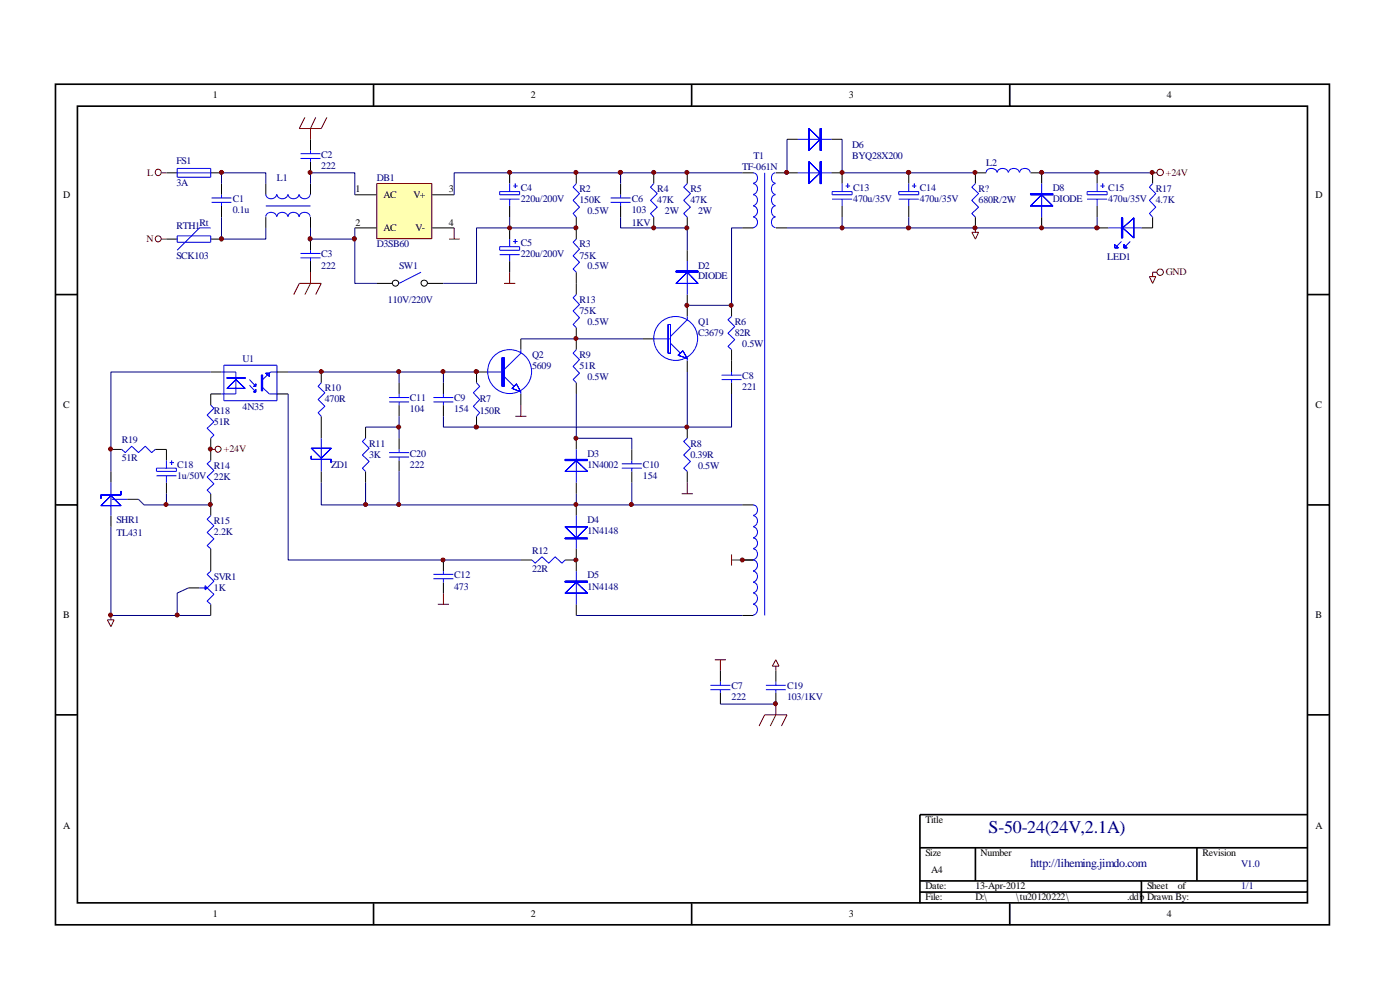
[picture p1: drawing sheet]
<svg xmlns="http://www.w3.org/2000/svg" width="297mm" height="210mm" viewBox="0 0 297 210" stroke-linecap="round" stroke-linejoin="round" font-family="sans-serif">
<g fill="none" stroke="#000" stroke-width=".35">
<path d="M11.8 17.9h270.2v178.3h-270.2zM79.2 17.9v4.6M146.7 17.9v4.6M214.2 17.9v4.6M16.4 22.5h261v169h-261zM11.8 62.5h4.6M277.5 62.5h4.6M11.8 107.1h4.6M277.5 107.1h4.6M11.8 151.6h4.6M277.5 151.6h4.6M195.2 179.8h82.3"/>
<path d="M206.9 179.8v7.1M253.9 179.8v7.1M277.5 172.8h-82.3v18.8M79.2 191.6v4.7M146.7 191.6v4.7M195.2 186.9h82.3M195.2 189.2h82.3M214.2 191.6v4.7M242.1 186.9v4.7"/>
</g>
<g fill="none" stroke="#000" stroke-width=".21">
<path d="M35.3 36.7h2.3M44.7 36.7h2.3M47 38.9v2.4M56.4 38.9v2.4M65.9 38.9v2.4M138.7 36.7v2.2M145.8 36.7v2.2M35.3 50.7h2.3M44.7 50.7h2.3M47 43.7v2.4M56.4 46.1v2.2M65.9 46.1v2.2"/>
<path d="M122.3 48.3v2.4M122.3 57.7v4.8M138.7 46.1v2.2M145.8 46.1v2.2M103.5 78.9h-2.4v2.3M110.5 71.9v2.3M122.3 69.5v4.7M101.1 88.3v2.3M110.5 83.6v2.3M122.3 81.2v2.4"/>
</g>
<g fill="none" stroke="#00f" stroke-width=".21">
<path d="M37.6 35.7h7.1v1.9h-7.1zM37.6 36.7h7.1M138.7 38.9l-.7 .8 1.4 1.4-1.4 1.4 1.4 1.4-1.4 1.4 .7 .8M145.8 38.9l-.8 .8 1.5 1.4-1.5 1.4 1.5 1.4-1.5 1.4 .8 .8M37.6 50h7.1v1.4h-7.1zM44.7 48.3h-2.4l-4.7 4.8M44.9 42h4.2M44.9 42.9h4.2M47 41.3v.7M47 42.9v.8M56.4 46a1.17 1.17 0 0 1 1.1-1 1.17 1.17 0 0 1 1.2 1M56.4 41.2a1.17 1.17 0 0 0 1.1 1 1.17 1.17 0 0 0 1.2-1"/>
<path d="M56.4 43.7h9.5M58.8 46a1.17 1.17 0 0 1 1.1-1 1.17 1.17 0 0 1 1.1 1M58.8 41.2a1.17 1.17 0 0 0 1.1 1 1.17 1.17 0 0 0 1.1-1M61.1 46a1.17 1.17 0 0 1 1.2-1 1.17 1.17 0 0 1 1.1 1M61.1 41.2a1.17 1.17 0 0 0 1.2 1 1.17 1.17 0 0 0 1.1-1M63.5 46a1.17 1.17 0 0 1 1.1-1 1.17 1.17 0 0 1 1.2 1M63.5 41.2a1.17 1.17 0 0 0 1.1 1 1.17 1.17 0 0 0 1.2-1M122.3 50.7l-.7 .7 1.3 1.4-1.3 1.5 1.3 1.3-1.3 1.5 .7 .6M103.5 78.9h3.4M106.9 79.8l2.2 2.2M110.5 74.2v.7l-3.6 3.5M122.3 74.2l-.7 .7 1.3 1.4-1.3 1.4 1.3 1.5-1.3 1.3 .7 .7"/>
<path d="M122.3 62.5l-.7 .7 1.3 1.4-1.3 1.4 1.3 1.4-1.3 1.4 .7 .7M101.1 81.2l.7 .8-1.4 1.3 1.4 1.5-1.4 1.4 1.4 1.3-.7 .8M110.5 83.1v.5"/>
<circle cx="108.1" cy="78.8" r="4.7"/>
</g>
<path d="M106.5 75.9v6.1h.4v-6.1zM106.5 75.9v6.1h.4v-6.1z" fill="#00f" stroke="#00f" stroke-width=".21"/>
<path d="M109.6 81.4l-1 1 1.9 .7zM109.6 81.4l-1 1 1.9 .7z" fill-rule="evenodd" fill="#00f" stroke="#00f" stroke-width=".21"/>
<path d="M80 39h11.5v11.5h-11.5z" fill="#ffffb0"/>
<g fill="none" stroke="#800000" stroke-width=".21">
<path d="M34.3 36.7h1M64.7 24.9l-1.2 2.4h4.7l1.1-2.4M67 24.9l-1.1 2.4v2.2M79.9 38.9h11.7v11.7h-11.7zM244.5 36.7h.9M34.3 50.7h1M65.9 57.7v2.4l-1.2 2.4M95.2 50.7h2.3M96.4 48.3v2.4M108.1 57.7v2.4M206.2 49.3h1.4l-.7 1.4zM206.9 48.3v1"/>
<path d="M243.8 58.7h1.4l-.7 1.4zM245.4 57.7h-.9v1M62.3 62.5l1.2-2.4h4.7l-1.2 2.4M106.9 60.1h2.4M44.7 95.3h.9M109.3 88.3h2.4M110.5 85.9v2.4M144.6 104.7h2.4M145.8 102.4v2.3M155.2 117.6v2.4M155.2 118.8h2.3M22.8 131.5h1.4l-.7 1.4z"/>
<path d="M23.5 130.6v.9M92.9 128.2h2.3M94.1 125.8v2.4M151.6 140h2.4M152.8 140v2.2M164.6 140l.7 1.3h-1.5zM161 154l1.2-2.4h4.8l-1.2 2.4M164.6 141.3v.9M164.6 149.4v2.2l-1.2 2.4"/>
<circle cx="33.5" cy="36.6" r=".66"/>
<circle cx="246.1" cy="36.6" r=".68"/>
<circle cx="33.6" cy="50.7" r=".64"/>
<circle cx="246.1" cy="57.7" r=".68"/>
<circle cx="46.3" cy="95.3" r=".64"/>
</g>
<g fill="none" stroke="#000" stroke-width=".21">
<path d="M65.9 29.5v2.4M65.9 34.3v2.4M108.1 36.7v2.2M122.3 36.7v2.2M131.7 38.9v2.4M157.5 36.7h2.4M164.6 36.7h4.6M167 29.5h2.2M176.4 36.7h2.2v2.2M176.4 29.5h2.2M192.8 36.7v2.2M209.2 36.7h-2.3v2.2"/>
<path d="M218.6 36.7h2.4v2.2M232.7 36.7v2.2M244.5 36.7v2.2M65.9 50.7v2.4M65.9 55.4v2.3M75.3 41.3h4.6M75.3 48.3h4.6M91.7 41.3h4.7M91.7 48.3h4.7M108.1 43.7v2.4M108.1 48.3v2.4M108.1 55.4v2.3"/>
<path d="M122.3 46.1v2.2M131.7 43.7v2.4M145.8 53.1v2.3M157.5 48.3h2.4M164.6 48.3h2.4M178.6 43.7v2.4M192.8 43.7v2.4M206.9 46.1v2.2M221 46.1v2.2M232.7 48.3h2.4M232.7 43.7v2.4M244.5 46.1v2.2h-2.4"/>
<path d="M44.7 78.9h2.3M58.8 78.9h2.3M68.2 78.9v2.3M79.9 60.1h3.3M90.8 60.1h3.3M136.4 71.9h2.3M145.8 62.5v4.6M145.8 76.5v2.4M155.2 64.8v2.3M155.2 74.2v4.7M23.5 95.3h2.3M23.5 100v2.4"/>
<path d="M32.9 95.3h2.4v2.4M44.7 93v4.7M47 83.6h-2.3v2.3M58.8 83.6h2.3M68.2 88.3v4.7M68.2 100v2.4M77.6 90.6v2.4M77.6 100v2.4M84.7 81.2v2.4M84.7 85.9v2.4M84.7 93v2.3M84.7 97.7v2.3"/>
<path d="M94.1 81.2v2.4M94.1 85.9v2.4M122.3 93v2.3M134 95.3v2.4M134 100v2.4M145.8 90.6v2.4M145.8 100v2.4M155.2 81.2v2.4M23.5 109.4v2.4M27 105.9h2.4M35.3 102.4v2.3M44.7 104.7v4.7"/>
<path d="M44.7 116.4v4.8M94.1 118.8v2.4M110.5 118.8h2.4M119.9 118.8h2.4M122.3 102.4v2.3M122.3 107.1v2.3M122.3 116.4v4.8M157.5 107.1h2.4M157.5 118.8h2.4M40 124.7h2.3M44.7 128.2v2.4M94.1 123.5v2.3"/>
<path d="M122.3 128.2v2.4M157.5 130.6h2.4M152.8 142.2v2.4M152.8 147v2.4M164.6 142.2v2.4M164.6 147v2.4"/>
<circle cx="83.9" cy="60.1" r=".66"/>
<circle cx="90" cy="60.1" r=".66"/>
</g>
<g fill="none" stroke="#00f" stroke-width=".21">
<path d="M63.8 32.6h4.2M63.8 33.6h4.2M65.9 31.9v.7M65.9 33.6v.7M108.1 38.9v1.7M108.9 39.5h.9M109.3 38.9v1M122.3 38.9l-.7 .8 1.3 1.4-1.3 1.4 1.3 1.4-1.3 1.4 .7 .8M159.8 38.9a1.17 1.17 0 0 1 .9 1.2 1.17 1.17 0 0 1-.9 1.1M159.8 36.7a1.11 1.11 0 0 1 .9 1.1 1.11 1.11 0 0 1-.9 1.1M162.2 36.7v93.9M164.5 38.9a1.19 1.19 0 0 0-.8 1.2 1.19 1.19 0 0 0 .8 1.1"/>
<path d="M164.5 36.7a1.14 1.14 0 0 0-.8 1.1 1.14 1.14 0 0 0 .8 1.1M169.2 36.7h7.2M169.2 29.5h7.2M178.6 38.9v1.7M179.4 39.5h.9M179.8 38.9v1M192.8 38.9v1.7M193.5 39.5h.9M194 38.9v1M206.9 38.9l-.7 .8 1.4 1.4-1.4 1.4 1.4 1.4-1.4 1.4 .7 .8M209.2 36.6a1.19 1.19 0 0 1 1.2-.9 1.19 1.19 0 0 1 1.1 .9M211.6 36.6a1.19 1.19 0 0 1 1.1-.9 1.19 1.19 0 0 1 1.2 .9"/>
<path d="M214 36.6a1.19 1.19 0 0 1 1.1-.9 1.19 1.19 0 0 1 1.1 .9M216.3 36.6a1.14 1.14 0 0 1 1.1-.9 1.14 1.14 0 0 1 1.1 .9M221 38.9v7.2M232.7 38.9v1.7M233.4 39.5h1M233.9 38.9v1M244.5 38.9l-.7 .8 1.4 1.4-1.4 1.4 1.4 1.4-1.4 1.4 .7 .8M63.8 53.8h4.2M63.8 54.7h4.2M65.9 53.1v.7M65.9 54.7v.7M89.3 57.7l-4.6 2.4"/>
<path d="M106 40.6h4.2v.7h-4.2zM106 52.3h4.2v.8h-4.2zM106 42.2h4.2M106 54h4.2M108.1 42.2v1.5M108.1 50.7v1.6M108.1 54v1.4M108.9 51.2h.9M109.3 50.7v.9M129.5 42h4.3M129.5 42.9h4.3M131.7 41.3v.7"/>
<path d="M131.7 42.9v.8M145.8 55.4v7.1M159.8 41.3a1.17 1.17 0 0 1 .9 1.2 1.17 1.17 0 0 1-.9 1.1M159.8 43.7a1.17 1.17 0 0 1 .9 1.1 1.17 1.17 0 0 1-.9 1.2M159.8 46.1a1.11 1.11 0 0 1 .9 1.1 1.11 1.11 0 0 1-.9 1.1M164.5 43.7a1.19 1.19 0 0 0-.8 1.1 1.19 1.19 0 0 0 .8 1.2M164.5 41.3a1.19 1.19 0 0 0-.8 1.2 1.19 1.19 0 0 0 .8 1.1M164.5 46.1a1.14 1.14 0 0 0-.8 1.1 1.14 1.14 0 0 0 .8 1.1M176.5 42.2h4.3M176.5 40.6h4.3v.7h-4.3zM178.6 42.2v1.5M190.7 42.2h4.2"/>
<path d="M190.7 40.6h4.2v.7h-4.2zM192.8 42.2v1.5M230.6 42.2h4.3M230.6 40.6h4.3v.7h-4.3zM232.7 42.2v1.5M235.1 48.3h7M237.9 51.2l-.9 1M239.8 51.2l-1 1M47 78.9h3v4.7h-3M47.5 77.5h11.3v7.5h-11.3zM58.8 78.9h-1.4l-1.7 1.6M138.7 71.9h3.5"/>
<path d="M142.2 72.8l2.2 2.1M145.8 67.1v.7l-3.6 3.6M145.8 76v.5M153.1 79.6h4.2M155.2 67.1l-.8 .7 1.5 1.5-1.5 1.4 1.5 1.4-1.5 1.4 .8 .7M155.2 78.9v.7M25.8 95.3l.8 .7 1.3-1.3 1.5 1.3 1.4-1.3 1.4 1.3 .7-.7M33.2 99.3h4.2v.7h-4.2zM35.3 97.7v1.6M36 98.1h.9M36.4 97.7v.9M44.7 97.7l-.8 .7 1.5 1.4-1.5 1.4 1.5 1.4-1.5 1.4 .8 .7"/>
<path d="M44.7 85.9l.7 .7-1.5 1.5 1.5 1.4-1.5 1.3 1.5 1.5-.7 .7M52.9 80.5l1.4 1.5M52.9 81.7l1.4 1.4M55.7 82.2l1.4 1.4h1.7M68.2 81.2l-.7 .8 1.4 1.3-1.4 1.5 1.4 1.4-1.4 1.3 .7 .8M68.2 93v7M77.6 93l-.7 .6 1.4 1.5-1.4 1.4 1.4 1.4-1.4 1.4 .7 .7M82.5 84.3h4.3M82.5 85.3h4.3M82.5 96h4.3M82.5 96.9h4.3M84.7 83.6v.7"/>
<path d="M84.7 85.3v.6M84.7 95.3v.7M84.7 96.9v.8M91.9 84.3h4.3M91.9 85.3h4.3M94.1 83.6v.7M94.1 85.3v.6M122.3 95.3v7.1M131.9 98.4h4.2M131.9 99.3h4.2M134 97.7v.7M134 99.3v.7"/>
<path d="M145.8 93l-.8 .6 1.5 1.5-1.5 1.4 1.5 1.4-1.5 1.4 .8 .7M153.1 80.5h4.2M155.2 80.5v.7M23.5 102.4v7M23.7 105.9h3.3M33.2 100.9h4.2M35.3 100.9v1.5M44.7 109.4l-.8 .8 1.5 1.3-1.5 1.4 1.5 1.4-1.5 1.4 .8 .7M112.9 118.8l.6 .7 1.5-1.4 1.4 1.4 1.4-1.4 1.4 1.4 .7-.7M122.3 109.4v7M159.8 109.4a1.17 1.17 0 0 1 .9 1.1 1.17 1.17 0 0 1-.9 1.2M159.8 111.8a1.17 1.17 0 0 1 .9 1.1 1.17 1.17 0 0 1-.9 1.1"/>
<path d="M159.8 114.1a1.11 1.11 0 0 1 .9 1.1 1.11 1.11 0 0 1-.9 1.1M159.8 107.1a1.11 1.11 0 0 1 .9 1.1 1.11 1.11 0 0 1-.9 1.1M159.8 116.4a1.17 1.17 0 0 1 .9 1.2 1.17 1.17 0 0 1-.9 1.1M159.8 118.8a1.17 1.17 0 0 1 .9 1.1 1.17 1.17 0 0 1-.9 1.2M42.3 124.7h1.6M43.5 124.2l.4 .5-.4 .4zM43.7 124.5v.4M44.7 121.2l-.8 .6 1.5 1.5-1.5 1.4 1.5 1.4-1.5 1.4 .8 .7M91.9 122.8h4.3M91.9 121.8h4.3M94.1 121.2v.6M94.1 122.8v.7"/>
<path d="M122.3 121.2v7M159.8 121.2a1.17 1.17 0 0 1 .9 1.1 1.17 1.17 0 0 1-.9 1.1M159.8 123.5a1.11 1.11 0 0 1 .9 1.1 1.11 1.11 0 0 1-.9 1.1M159.8 125.8a1.17 1.17 0 0 1 .9 1.2 1.17 1.17 0 0 1-.9 1.1M159.8 128.2a1.17 1.17 0 0 1 .9 1.1 1.17 1.17 0 0 1-.9 1.2M150.7 145.4h4.2M150.7 146.3h4.2M152.8 144.6v.8M152.8 146.3v.7M162.5 145.4h4.2M162.5 146.3h4.2M164.6 144.6v.8"/>
<path d="M164.6 146.3v.7"/>
<circle cx="143.3" cy="71.8" r="4.7"/>
</g>
<path d="M143.4 57.5v.2h4.7v-.2zM143.4 57.5v.2h4.7v-.2z" fill="#00f" stroke="#00f" stroke-width=".21"/>
<g fill="#00f" stroke="#00f" stroke-width=".21">
<path d="M143.4 60.1l2.4-2.4 2.3 2.4zM143.4 60.1l2.4-2.4 2.3 2.4z" fill-rule="evenodd"/>
<path d="M141.7 68.8v6.1h.5v-6.1zM141.7 68.8v6.1h.5v-6.1z" fill-rule="evenodd"/>
<path d="M143.8 75.4l2 .6-.9-1.6zM143.8 75.4l2 .6-.9-1.6z" fill-rule="evenodd"/>
<path d="M119.9 97.5v.2h4.7v-.2zM119.9 97.5v.2h4.7v-.2z" fill-rule="evenodd"/>
<path d="M119.9 100l2.4-2.3 2.3 2.3zM119.9 100l2.4-2.3 2.3 2.3z" fill-rule="evenodd"/>
<path d="M119.9 114.1v.2h4.7v-.2zM119.9 114.1v.2h4.7v-.2z" fill-rule="evenodd"/>
<path d="M119.9 111.8h4.7l-2.3 2.3zM119.9 111.8h4.7l-2.3 2.3z" fill-rule="evenodd"/>
<path d="M119.9 123.3v.2h4.7v-.2zM119.9 123.3v.2h4.7v-.2z" fill-rule="evenodd"/>
<path d="M119.9 125.8l2.4-2.3 2.3 2.3zM119.9 125.8l2.4-2.3 2.3 2.3z" fill-rule="evenodd"/>
<path d="M48.2 82.4h3.8l-2-1.9zM48.2 82.4h3.8l-2-1.9z" fill-rule="evenodd"/>
<path d="M48.2 80.1v.2h3.8v-.2zM48.2 80.1v.2h3.8v-.2z" fill-rule="evenodd"/>
<path d="M54.3 82.6v.5h-.5zM54.3 82.6v.5h-.5z" fill-rule="evenodd"/>
<path d="M54.3 81.4v.6h-.5zM54.3 81.4v.6h-.5z" fill-rule="evenodd"/>
<path d="M55.5 79.6v3.3h.2v-3.3zM55.5 79.6v3.3h.2v-3.3z" fill-rule="evenodd"/>
<path d="M56.4 79.2l.7 .6v-.6zM56.4 79.2l.7 .6v-.6z" fill-rule="evenodd"/>
<path d="M66 96.8v.7h4.3v.6v-.6h-4.3zM66 96.8v.7h4.3v.6v-.6h-4.3z" fill-rule="evenodd"/>
<path d="M66 95.1h4.3l-2.1 2.1zM66 95.1h4.3l-2.1 2.1z" fill-rule="evenodd"/>
<path d="M21.4 105v.7v-.7h4.3v-.8v.8zM21.4 105v.7v-.7h4.3v-.8v.8z" fill-rule="evenodd"/>
<path d="M23.5 105.2l-2.1 2.1h4.3zM23.5 105.2l-2.1 2.1h4.3z" fill-rule="evenodd"/>
<path d="M174 34.3v4.6h.2v-4.6zM174 34.3v4.6h.2v-4.6z" fill-rule="evenodd"/>
<path d="M171.6 34.3l2.4 2.4-2.4 2.2zM171.6 34.3l2.4 2.4-2.4 2.2z" fill-rule="evenodd"/>
<path d="M174 27.3v4.6h.2v-4.6zM174 27.3v4.6h.2v-4.6z" fill-rule="evenodd"/>
<path d="M171.6 27.3l2.4 2.2-2.4 2.4zM171.6 27.3l2.4 2.2-2.4 2.4z" fill-rule="evenodd"/>
<path d="M218.6 41.1v.2h4.8v-.2zM218.6 41.1v.2h4.8v-.2z" fill-rule="evenodd"/>
<path d="M218.6 43.7l2.4-2.4 2.4 2.4zM218.6 43.7l2.4-2.4 2.4 2.4z" fill-rule="evenodd"/>
<path d="M238.2 48.3l2.3-2.1v4.3zM238.2 48.3l2.3-2.1v4.3z" fill-rule="evenodd"/>
<path d="M237.9 46.2v4.3h.3v-4.3zM237.9 46.2v4.3h.3v-4.3z" fill-rule="evenodd"/>
<path d="M236.5 51.9l.7 .7h-.7zM236.5 51.9l.7 .7h-.7z" fill-rule="evenodd"/>
<path d="M238.4 51.9l.7 .7h-.7zM238.4 51.9l.7 .7h-.7z" fill-rule="evenodd"/>
</g>
<g fill="none" stroke="#000080" stroke-width=".21">
<path d="M47 38.9v-2.2h9.4v2.2M65.9 38.9v-2.2h9.4v4.6M131.7 36.7v2.2M157.5 36.7h-61.1v4.6M167 29.5v7.2M178.6 29.5v7.2h28.3M221 36.7h23.5M47 46.1v4.6h9.4v-2.4M65.9 48.3v2.4h9.4v-2.4M75.3 50.7v9.4h4.6M108.1 46.1v2.2h14.2M108.1 48.3h-7v11.8h-7"/>
<path d="M131.7 46.1v2.2h14.1v4.8M157.5 48.3h-2.3v16.5h-9.4M178.6 46.1v2.2M192.8 46.1v2.2M232.7 46.1v2.2h-65.7M44.7 78.9h-21.2v21.1M61.1 78.9h40M84.7 78.9v2.3M94.1 78.9v2.3M110.5 71.9h25.9M145.8 78.9v11.7M61.1 83.6v35.2h49.4"/>
<path d="M84.7 88.3v2.3h-7.1M84.7 90.6v2.4M84.7 100v7.1M122.3 83.6v9.4h11.7v2.3M155.2 83.6v7h-61.1v-2.3M23.5 111.8v18.8h21.2M29.4 105.9l1.2 1.2h14.1M35.3 104.7v2.4M68.2 102.4v4.7h54.1M77.6 102.4v4.7M122.3 104.7v2.4h11.7M134 102.4v4.7h23.5"/>
<path d="M40 124.7l-2.4 1.1v4.8M122.3 130.6h35.2M152.8 149.4h11.8"/>
</g>
<g fill="#800000" stroke="#800000" stroke-width=".21">
<circle cx="108.1" cy="36.6" r=".42"/>
<circle cx="122.2" cy="36.6" r=".42"/>
<circle cx="47" cy="50.7" r=".45"/>
<circle cx="47" cy="36.6" r=".42"/>
<circle cx="65.8" cy="36.6" r=".42"/>
<circle cx="65.8" cy="50.7" r=".45"/>
<circle cx="108.1" cy="48.3" r=".42"/>
<circle cx="75.2" cy="50.7" r=".45"/>
<circle cx="122.2" cy="48.3" r=".42"/>
<circle cx="145.7" cy="36.6" r=".42"/>
<circle cx="138.7" cy="36.6" r=".42"/>
<circle cx="138.7" cy="48.3" r=".42"/>
<circle cx="131.6" cy="36.6" r=".45"/>
<circle cx="145.7" cy="48.3" r=".42"/>
<circle cx="145.7" cy="64.8" r=".42"/>
<circle cx="155.1" cy="64.8" r=".42"/>
<circle cx="145.7" cy="90.6" r=".42"/>
<circle cx="101.1" cy="90.6" r=".45"/>
<circle cx="101.1" cy="78.8" r=".45"/>
<circle cx="122.2" cy="71.8" r=".42"/>
<circle cx="122.2" cy="93" r=".42"/>
<circle cx="122.2" cy="118.8" r=".42"/>
<circle cx="94" cy="78.8" r=".42"/>
<circle cx="68.2" cy="78.8" r=".42"/>
<circle cx="84.6" cy="78.8" r=".42"/>
<circle cx="122.2" cy="107" r=".42"/>
<circle cx="77.6" cy="107" r=".42"/>
<circle cx="84.6" cy="107" r=".42"/>
<circle cx="84.6" cy="90.6" r=".42"/>
<circle cx="23.5" cy="95.2" r=".42"/>
<circle cx="44.6" cy="107" r=".42"/>
<circle cx="35.2" cy="107" r=".42"/>
<circle cx="94" cy="118.8" r=".42"/>
<circle cx="166.9" cy="36.6" r=".42"/>
<circle cx="244.4" cy="36.6" r=".42"/>
<circle cx="221" cy="36.6" r=".42"/>
<circle cx="232.7" cy="36.6" r=".45"/>
<circle cx="232.7" cy="48.3" r=".45"/>
<circle cx="221" cy="48.3" r=".42"/>
<circle cx="206.8" cy="48.3" r=".42"/>
<circle cx="178.6" cy="36.6" r=".42"/>
<circle cx="206.8" cy="36.6" r=".42"/>
<circle cx="192.8" cy="36.6" r=".45"/>
<circle cx="178.6" cy="48.3" r=".42"/>
<circle cx="192.8" cy="48.3" r=".45"/>
<circle cx="37.6" cy="130.5" r=".42"/>
<circle cx="23.5" cy="130.5" r=".42"/>
<circle cx="44.6" cy="95.2" r=".42"/>
<circle cx="157.5" cy="118.8" r=".42"/>
<circle cx="133.9" cy="107" r=".42"/>
<circle cx="164.5" cy="149.3" r=".42"/>
</g>
<text font-size="3.8" fill="#000080" x="209.7" y="176.6">S-50-24(24V,2.1A)</text>
<text font-size="2.5" fill="#000080" x="218.6" y="183.9">http://liheming.jimdo.com</text>
<g font-size="2.1">
<text x="45.1" y="20.8">1</text>
<text x="112.6" y="20.8">2</text>
<text x="180.1" y="20.8">3</text>
<text x="247.6" y="20.8">4</text>
<text x="13.4" y="41.9">D</text>
<text x="75.4" y="40.7">1</text>
<text x="81.4" y="41.9">AC</text>
<text x="87.7" y="41.9">V+</text>
<text x="95.2" y="40.7">3</text>
<text x="279.1" y="41.9">D</text>
<text x="75.4" y="47.8">2</text>
<text x="95.2" y="47.8">4</text>
<text x="81.4" y="48.9">AC</text>
<text x="88.1" y="48.9">V-</text>
<text x="13.4" y="86.5">C</text>
<text x="279.1" y="86.5">C</text>
<text x="13.4" y="131.1">B</text>
<text x="279.1" y="131.1">B</text>
<text x="13.4" y="175.8">A</text>
<text x="196.3" y="174.6">Title</text>
<text x="279.1" y="175.8">A</text>
<text x="196.3" y="181.6">Size</text>
<text x="197.5" y="185.2">A4</text>
<text x="208" y="181.6">Number</text>
<text x="255.1" y="181.6">Revision</text>
<text x="196.3" y="188.6">Date:</text>
<text x="196.3" y="191">File:</text>
<text x="206.9" y="188.6">13-Apr-2012</text>
<text x="206.9" y="191">D:\</text>
<text x="215.6" y="191">\tu20120222\</text>
<text x="239.1" y="191">.ddb Drawn By:</text>
<text x="243.3" y="188.6">Sheet</text>
<text x="249.9" y="188.6">of</text>
<text x="45.1" y="194.6">1</text>
<text x="112.6" y="194.6">2</text>
<text x="180.1" y="194.6">3</text>
<text x="247.6" y="194.6">4</text>
</g>
<g font-size="2.1" fill="#000080">
<text x="37.4" y="34.9">FS1</text>
<text x="68.2" y="33.4">C2</text>
<text x="68.2" y="35.8">222</text>
<text x="159.9" y="33.7">T1</text>
<text x="180.8" y="31.3">D6</text>
<text x="180.8" y="33.7">BYQ28X200</text>
<text x="209.2" y="35.1">L2</text>
<text x="37.4" y="39.5">3A</text>
<text x="58.8" y="38.4">L1</text>
<text x="79.9" y="38.4">DB1</text>
<text x="110.5" y="40.6">C4</text>
<text x="122.9" y="40.7">R2</text>
<text x="139.4" y="40.7">R4</text>
<text x="146.5" y="40.7">R5</text>
<text x="157.5" y="36.1">TF-061N</text>
<text x="181" y="40.6">C13</text>
<text x="195.2" y="40.6">C14</text>
<text x="207.6" y="40.7">R?</text>
<text x="223.4" y="40.6">D8</text>
<text x="235.1" y="40.6">C15</text>
<text x="245.2" y="40.7">R17</text>
<text x="42.3" y="47.8">Rt</text>
<text x="49.4" y="42.8">C1</text>
<text x="49.4" y="45.2">0.1u</text>
<text x="110.5" y="42.8">220u/200V</text>
<text x="122.9" y="43.1">150K</text>
<text x="124.6" y="45.5">0.5W</text>
<text x="134" y="42.8">C6</text>
<text x="134" y="45.2">103</text>
<text x="134" y="47.8">1KV</text>
<text x="139.4" y="43.1">47K</text>
<text x="141.1" y="45.5">2W</text>
<text x="146.5" y="43.1">47K</text>
<text x="148.1" y="45.5">2W</text>
<text x="181" y="42.8">470u/35V</text>
<text x="195.2" y="42.8">470u/35V</text>
<text x="207.6" y="43.1">680R/2W</text>
<text x="223.4" y="42.8">DIODE</text>
<text x="235.1" y="42.8">470u/35V</text>
<text x="245.2" y="43.1">4.7K</text>
<text x="37.4" y="48.5">RTH1</text>
<text x="79.9" y="52.5">D3SB60</text>
<text x="110.5" y="52.2">C5</text>
<text x="122.9" y="52.5">R3</text>
<text x="37.4" y="54.9">SCK103</text>
<text x="68.2" y="54.6">C3</text>
<text x="68.2" y="57">222</text>
<text x="84.7" y="57.1">SW1</text>
<text x="110.5" y="54.6">220u/200V</text>
<text x="122.9" y="54.9">75K</text>
<text x="124.6" y="57.1">0.5W</text>
<text x="148.1" y="57">D2</text>
<text x="148.1" y="59.3">DIODE</text>
<text x="234.9" y="55.1">LED1</text>
<text x="82.3" y="64.3">110V/220V</text>
<text x="122.9" y="64.3">R13</text>
<text x="122.9" y="66.5">75K</text>
<text x="124.6" y="68.9">0.5W</text>
<text x="148.1" y="68.9">Q1</text>
<text x="148.1" y="71.3">C3679</text>
<text x="155.9" y="68.9">R6</text>
<text x="155.9" y="71.3">82R</text>
<text x="51.5" y="76.7">U1</text>
<text x="112.9" y="75.9">Q2</text>
<text x="122.9" y="75.9">R9</text>
<text x="157.5" y="73.7">0.5W</text>
<text x="68.9" y="83">R10</text>
<text x="112.9" y="78.3">5609</text>
<text x="122.9" y="78.3">51R</text>
<text x="124.6" y="80.7">0.5W</text>
<text x="157.5" y="80.4">C8</text>
<text x="157.5" y="82.8">221</text>
<text x="45.4" y="87.7">R18</text>
<text x="51.5" y="87">4N35</text>
<text x="68.9" y="85.3">470R</text>
<text x="87" y="85.1">C11</text>
<text x="87" y="87.5">104</text>
<text x="96.4" y="85.1">C9</text>
<text x="96.4" y="87.5">154</text>
<text x="101.8" y="85.3">R7</text>
<text x="101.8" y="87.7">150R</text>
<text x="25.8" y="94.1">R19</text>
<text x="45.4" y="90.1">51R</text>
<text x="78.3" y="94.7">R11</text>
<text x="146.5" y="94.7">R8</text>
<text x="25.8" y="97.8">51R</text>
<text x="37.6" y="99.2">C18</text>
<text x="37.6" y="101.6">1u/50V</text>
<text x="45.4" y="99.5">R14</text>
<text x="45.4" y="101.8">22K</text>
<text x="70.3" y="99.2">ZD1</text>
<text x="78.3" y="97.1">3K</text>
<text x="87" y="96.9">C20</text>
<text x="87" y="99.2">222</text>
<text x="124.6" y="96.9">D3</text>
<text x="124.6" y="99.2">1N4002</text>
<text x="136.4" y="99.2">C10</text>
<text x="136.4" y="101.6">154</text>
<text x="146.5" y="97.1">0.39R</text>
<text x="148.1" y="99.5">0.5W</text>
<text x="24.7" y="110.9">SHR1</text>
<text x="24.7" y="113.8">TL431</text>
<text x="45.4" y="111.2">R15</text>
<text x="45.4" y="113.5">2.2K</text>
<text x="124.6" y="110.9">D4</text>
<text x="124.6" y="113.3">1N4148</text>
<text x="112.9" y="117.5">R12</text>
<text x="45.4" y="122.9">SVR1</text>
<text x="45.4" y="125.3">1K</text>
<text x="96.4" y="122.7">C12</text>
<text x="96.4" y="125.1">473</text>
<text x="112.9" y="121.2">22R</text>
<text x="124.6" y="122.7">D5</text>
<text x="124.6" y="125.1">1N4148</text>
<text x="155.2" y="146.1">C7</text>
<text x="155.2" y="148.5">222</text>
<text x="167" y="146.1">C19</text>
<text x="167" y="148.5">103/1KV</text>
<text x="263.3" y="184">V1.0</text>
<text x="263.3" y="188.6">1/1</text>
</g>
<g font-size="2.1" fill="#800000">
<text x="31.2" y="37.3">L</text>
<text x="247.3" y="37.3">+24V</text>
<text x="31.1" y="51.3">N</text>
<text x="247.3" y="58.3">GND</text>
<text x="47.5" y="95.9">+24V</text>
</g>
</svg>
